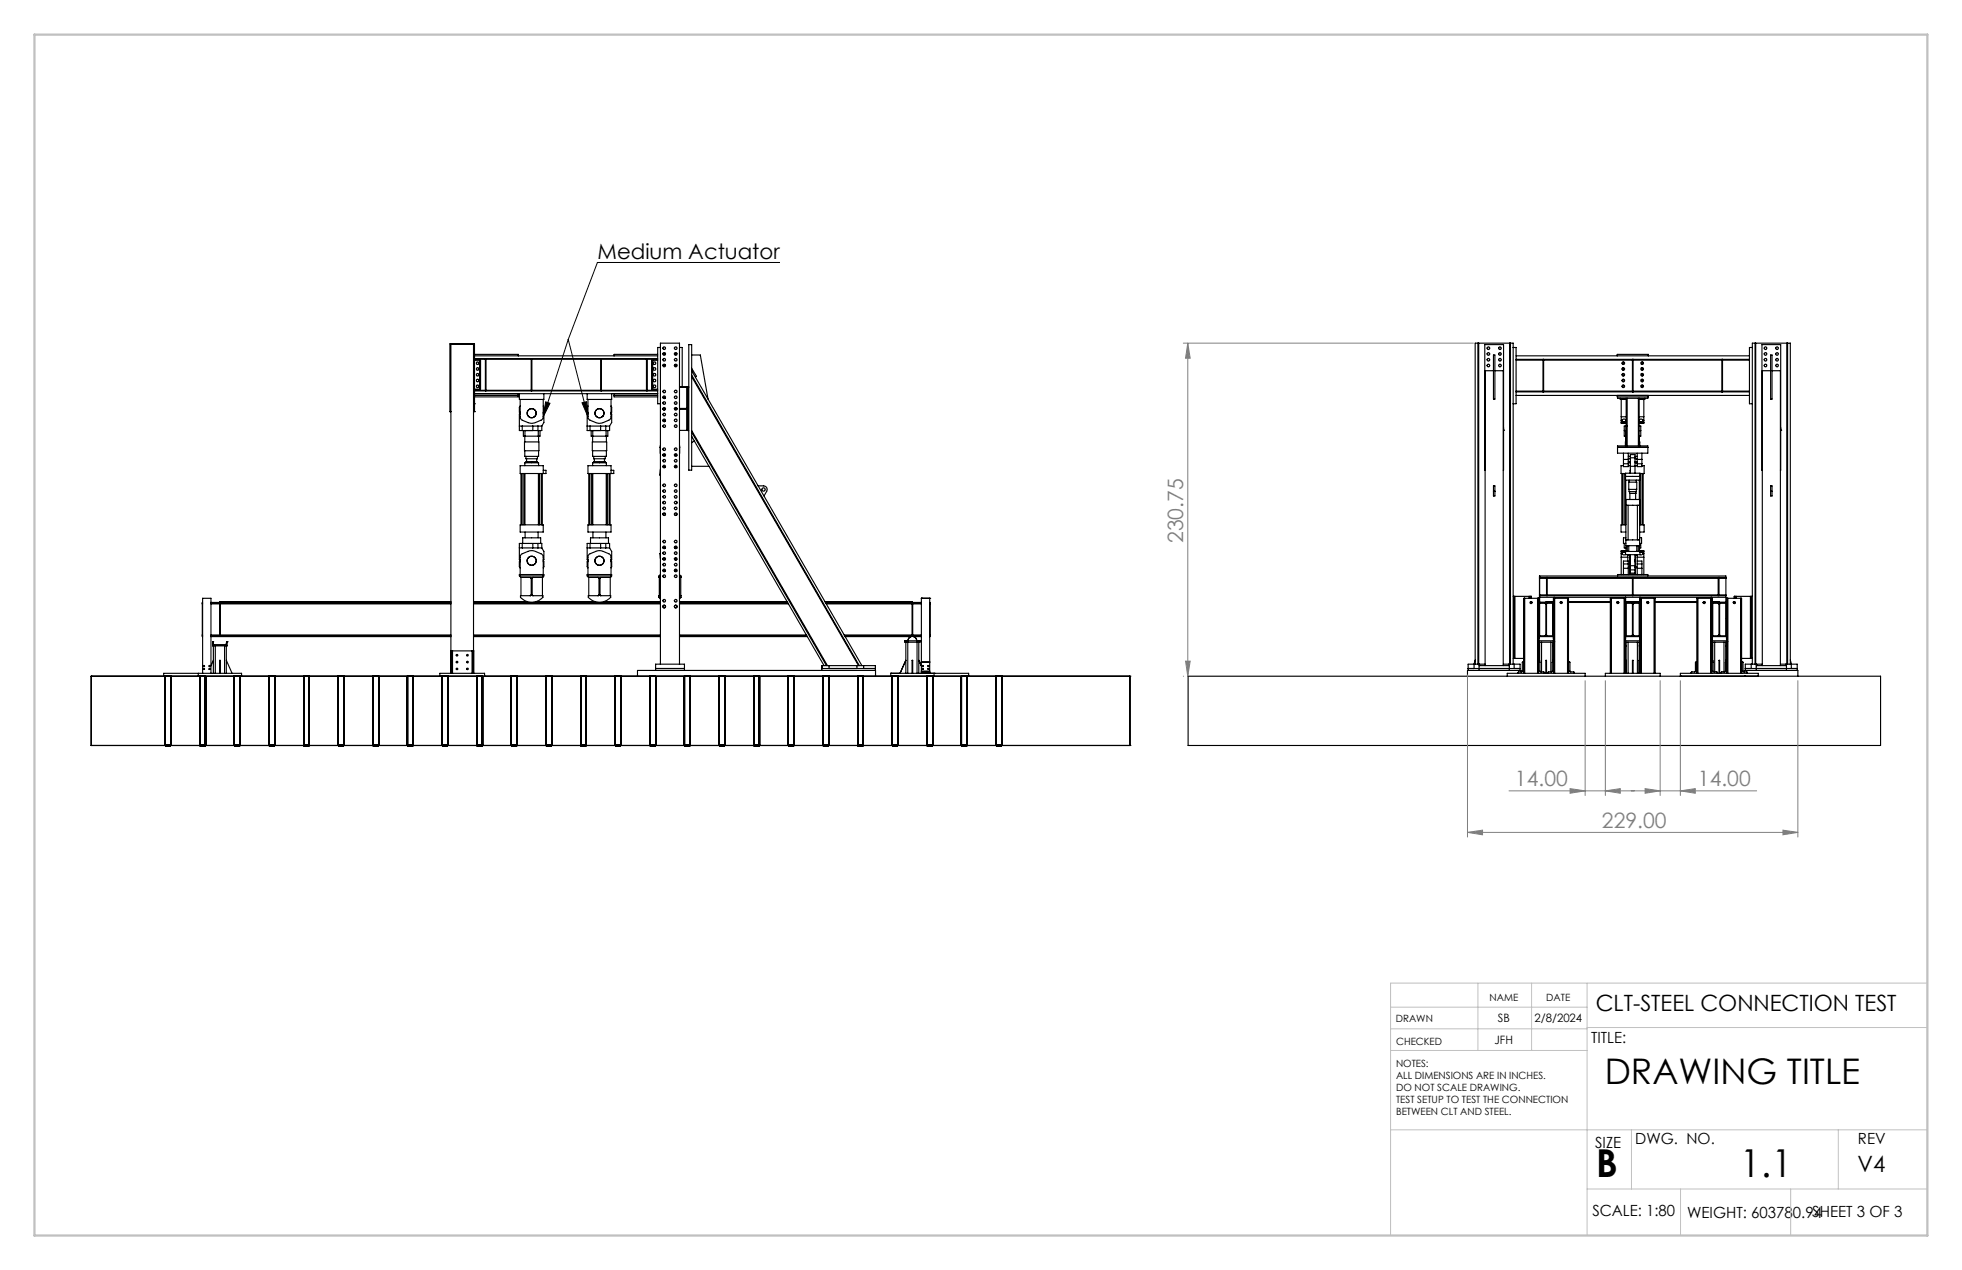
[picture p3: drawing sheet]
<svg xmlns="http://www.w3.org/2000/svg" width="432mm" height="279mm" viewBox="0 0 432 279" stroke-linecap="round" stroke-linejoin="round" font-family="sans-serif">
<g fill="none" stroke="#000" stroke-width=".25">
<path d="M104.4 78h9.7v.3M104.4 78.3h40.3M104.4 79.3h1.2M104.4 78.9h2.4v7.1h-2.4M104.4 79h2.4M105.6 79.3h.2v6.3h-.2M105.6 79.3v6.3M107 78.9h9.9v7.1h-9.9zM107 79h9.9M117.1 78.9h15.1v7.1h-15.1zM117.1 79h15.1M132.4 78.9h9.9v7.1h-9.9z"/>
<path d="M132.4 79h9.9M142.5 79h2.2M143.7 79.3h-.3v6.3h.3M143.7 79.3v6.3M143.7 79.3h1M144.7 78h-9.6v.3M144.7 78.9h-2.2v7.1h2.2M145.3 76.4h-.6v12.4h.6M145.9 77.7l.3 .2 .2-.2M148.5 77.7l.2 .2 .2-.2M149.5 76.4h.6v8.8M151.6 75.8h.6v27.6h-.6z"/>
<path d="M152.2 78.1h1.9l1.7 9.7M325.3 75.5h.1M325.3 75.5h-.6v70.6M325.3 75.5v70.6M325.4 75.5h6.8M325.4 75.5v70.6M328.7 78.1h.3v9.7h-.3zM332.2 75.5h.2M332.2 75.5v70.6M332.4 75.5h.6v70.6M332.4 75.5v70.6M333 76.4h.7v12.4h-.7"/>
<path d="M333.7 78.3h51.3M333.7 79.1h51.3M333.7 79.2h5.9M339.6 79.1v7.1M339.7 79.1v7.1M339.7 79.2h19.6M355.9 78.3v-.3h6.9v.3M357.2 79.6v.6M359.3 79.1v7.1M359.4 79.1v7.1M359.4 79.2h19.6M361.4 79.6v.6"/>
<path d="M379 79.1v7.1M379.1 79.1v7.1M379.1 79.2h5.9M385.7 76.4h-.7v12.4h.7M386.3 75.5h.1M386.3 75.5h-.6v70.6M386.3 75.5v70.6M386.4 75.5h6.8M386.4 75.5v70.6M389.7 78.1h.3v9.7h-.3zM393.2 75.5h.2M393.2 75.5v70.6"/>
<path d="M393.4 75.5h.6v70.6M393.4 75.5v70.6M99 90.6h.1M99 90.6v-15h5.4v15M99 90.6h.2M104.2 90.6h.2M104.4 90.6h.1M104.4 88.8h.1M104.4 86.6h40.3M104.4 87h9.7M104.4 85.6h1.2M104.4 85.9h2.4"/>
<path d="M107 85.9h9.9M114.1 86.6v.7h-9.7M114.3 86.6v1.3h5.4v-1.3M114.3 93.7h3M114.4 90.7v.4M114.5 89.3l-.2 .3v1.1h.2M114.5 87.9v4.1l.4 .4 1.9 .7 1.1-.1 1.3-.6 .3-.3 .1-4.2M114.5 91.1h-.2v3.6h4.9v-1M114.9 93.7v1M115.2 94.7v1.3h3.7v-1.3M115.4 97.2h3.2v2h-3.2zM115.5 99.2v1.2h3v-1.2"/>
<path d="M115.5 96v1.2M115.5 94.7v1.3M117.1 85.9h15.1M117.3 93.7h1.1M117.3 93.7v1M118.4 93.7v1M118.4 93.7h.8M118.5 94.7v1.3M118.5 96v1.2M119.6 89.3l.1 .3v1.1h-.1M119.6 91.1h.1v1.9l-.5 .7M119.6 90.7v.4"/>
<path d="M129.2 86.6v1.3h5.4v-1.3M129.2 93.7h3M129.4 90.7v.4M129.4 89.3l-.2 .3v1.1h.2M129.4 87.9v4.1l.4 .4 2 .7 1-.1 1.3-.6 .3-.3 .1-4.2M129.4 91.1h-.2v3.6h5v-1M129.9 93.7v1M130.1 94.7v1.3h3.7v-1.3M130.4 97.2h3.1v2h-3.1zM130.4 99.2v1.2h3.1v-1.2M130.4 96v1.2M130.5 94.7v1.3"/>
<path d="M132.2 93.7h1.1M132.2 93.7v1M132.4 85.9h9.9M133.3 93.7v1M133.3 93.7h.9M133.4 94.7v1.3M133.5 96v1.2M134.5 89.3l.1 .3v1.1h-.1M134.5 91.1h.1v1.9l-.4 .7M134.5 90.7v.4M135.1 86.6v.7h9.6M135.1 87h9.6"/>
<path d="M142.5 85.9h2.2M143.7 85.6h1M145.3 98.4h.1M145.3 98.1v1.6M145.9 87.6l.2-.2 .3 .2M145.9 90.1l.2-.1 .3 .1M145.9 92.6l.2-.1 .3 .1M145.9 80.3l.3 .1 .2-.1M146 87.6h.3M146 90v.2M146 92.6v.1M146.2 87.6v.1"/>
<path d="M146.2 90v.2M146.2 92.5v.3M148.4 89.9h.6M148.4 90h.6M148.5 80.3l.2 .1 .2-.1M149.5 90h1.8v4.7h.3M149.5 85.2h1.6M149.5 89.9h1.8M149.5 94.7h1.6M149.5 98.1v1.6M149.5 98.4h.1M151.1 85.2h.2"/>
<path d="M151.1 94.7h.2M151.1 85.2v4.7M151.1 90v4.7M151.3 85.2h.3M151.6 85.1h-.3v4.8h-1.8M152.2 96l29.2 50.4M152.2 95.1l29.7 51.3M152.2 82.5l36.9 63.9M152.2 81.6l37.5 64.8M152.2 82.9l36.7 63.5M152.2 94.7l29.9 51.7M152.2 81l1.1 1.8-.3 .1"/>
<path d="M152.8 97l-.6 .4M328.7 81.6h-1.9v64.8M329 81.6h1.8v64.8M330.9 94.7h.1M333.7 87h51.3M333.7 86.2h51.3M333.7 86h5.9M339.7 86h19.6M355.9 87v.3h6.9v-.3M356 98.1h6.7v1.6h-6.7zM356 98.4h6.7M356 87.3v.3h6.7v-.3"/>
<path d="M356.6 87.6v.3h1.3M356.8 91.7v.8M356.8 93v.1h1.1M356.8 92.5h.1M356.8 87.9v3.8M356.8 92.5v.5M356.8 91.7h1.1M356.8 93h1.1M356.9 92.5a.54 .54 0 0 1 1 0M356.9 92.5l.3 .2 .7-.1M357.2 80.9v.6M357.2 82.2v.5"/>
<path d="M357.2 83.4v.6M357.2 84.7v.6M357.3 99.7v2.3M357.5 94.7h.4M357.8 94.7v2.5M357.9 97.2h-.2v.9M357.9 93.7h.1M357.9 93.7h-.4v2.3h.4M357.9 87.6v10.5M358.1 87.6v10.5M358.4 99.7v2.3M359.4 86h19.6"/>
<path d="M360.3 99.7v2.3M360.6 87.6v10.5M360.8 97.2h.1v.9M360.8 93.7h.3v2.3h-.3M360.8 92.4a.54 .54 0 0 1 .8 .1M360.8 94.7h.3M360.8 87.6v10.5M360.8 91.7h1M360.8 93h1M361.4 99.7v2.3M361.4 80.9v.6M361.4 82.2v.5"/>
<path d="M361.4 83.4v.6M361.4 84.7v.6M361.6 92.5l-.2 .2h-.6M361.6 92.5h.2M361.8 91.7v.8M361.8 93v.1h-1M361.8 87.9v3.8M361.8 92.5v.5M362 87.6v.3h-1.2M379.1 86h5.9M389.7 81.6h-1.9v64.8M390 81.6h1.8v64.8"/>
<path d="M391.9 94.7h.1M114.5 115.5h5.1v1.6h-5.1zM114.7 104.2v11.3M114.9 104.2v11.3M114.9 119.6v.9M115 119.6v-1.3h4v1.3M115.3 104.2v11.3M115.5 102.4v-.6h3v.6M115.5 104.2v11.3M115.6 117.1v1.2M115.7 100.4v.5h2.6v-.5M115.7 101.8v-.2h2.6v.2"/>
<path d="M115.9 100.9v.7M117.3 119.6v.9M118.1 100.9v.7M118.4 119.6v.9M118.4 117.1v1.2M118.5 104.2v11.3M118.7 104.2v11.3M119.1 104.2v11.3M119.3 104.2v11.3M119.6 103.5h.6v.7h-5.7v-1.8h5.1v1.8M129.4 115.5h5.1v1.6h-5.1zM129.6 104.2v11.3"/>
<path d="M129.8 104.2v11.3M129.9 119.6v.9M130 119.6v-1.3h3.9v1.3M130.2 104.2v11.3M130.4 102.4v-.6h3.1v.6M130.5 104.2v11.3M130.5 117.1v1.2M130.7 100.4v.5h2.5v-.5M130.7 101.8v-.2h2.5v.2M130.8 100.9v.7M132.2 119.6v.9M133 100.9v.7"/>
<path d="M133.3 119.6v.9M133.3 117.1v1.2M133.4 104.2v11.3M133.7 104.2v11.3M134.1 104.2v11.3M134.3 104.2v11.3M134.5 103.5h.6v.7h-5.7v-1.8h5.1v1.8M145.3 103.2l-.1 1.3h.1M145.9 100.3l.2-.2 .3 .2M145.9 102.8l.2-.1 .3 .1M145.9 110.4v.3M145.9 113v.3"/>
<path d="M146.4 113v.3M148.5 100.3l.2-.2 .2 .2M148.5 102.8l.2-.1 .2 .1M148.5 113v.3M148.9 110.4v.3M148.9 113v.3M152.2 102.6h3.8M166.8 106.9l1.6 .1a.78 .78 0 0 1 .3 1.1l-.6 1M326.8 103.4v-27.6h4.1l-.1 27.6M328.7 108.1v-1.2h.3v1.2M328.7 108.1v1h.3v-1M328.7 108.1h.3"/>
<path d="M356.9 104.2v11.3M357.2 104.2v11.3M357.3 102v.7h1.1v-.7M357.3 102.4h-.5v1.8h1M357.3 101.1h1.1M357.3 102h1.1M357.5 119.6v.9h.4M357.6 104.2v11.3M357.8 104.1h3.1v1.5h-3.1zM357.8 104.8h3.1M357.8 105.6v14.5h3.1v-10.2h-3.1M357.8 118.3h-.5v1.3h.5"/>
<path d="M357.8 115.5h-1v1.6h1M357.8 118.8h3.1M357.8 111.2h3.1M358.3 111.2v7.6M358.4 100.4h.4M358.4 100.9h.4M358.4 101.8h.4M358.4 101.6h.4M358.4 102.4h.4M358.5 106.1h1.7v1.6h-1.7zM358.5 107.7v.5h1.6v-.5M358.5 105.6v.5"/>
<path d="M358.6 108.2v.3h1.4v-.3M358.7 108.5v1.4M358.8 103.5h.1M358.8 100.7v-.7h1v.7M358.8 102.6h1M358.8 100.7v3.4M358.8 100.7h1M359.8 100.4h.5M359.8 100.9h.5M359.8 101.8h.5M359.8 101.6h.5M359.8 102.4h.5"/>
<path d="M359.8 100.7v3.4M360 108.5v1.4M360.1 105.6v.5M360.3 102v.7h1.1v-.7M360.3 101.1h1.1M360.3 102h1.1M360.4 111.2v7.6M360.8 105.6v4.3M360.9 118.3h.4v1.3h-.4M360.9 115.5h.9v1.6h-.9M361 104.2v11.3M361.1 119.6v.9h-.3"/>
<path d="M361.4 102.4h.4v1.8h-.9M361.4 104.2v11.3M361.6 104.2v11.3M387.8 103.4v-27.6h4.1l-.1 27.6M389.7 108.1v-1.2h.3v1.2M389.7 108.1v1h.3v-1M389.7 108.1h.3M44.5 132.7v.2M44.5 139.7v.2M44.5 139.9l.1 .2M44.5 132.9v6.8M44.5 139.9h.1"/>
<path d="M44.5 132.7h.1M44.5 132.9h.1M44.5 139.7h.1M44.6 132.5l-.1 .2M46.4 132.7h1.9v7.2h-1.9M46.4 132.5h52.8M46.4 132.9h1.9M46.4 139.7h1.9M48.5 132.9h50.7M48.5 139.7h50.7M99.2 132.7h-50.7v7.2h50.7M99.2 132.4h-50.8v.1"/>
<path d="M104.2 132.4h11.9M104.2 139.9h41.1M104.2 132.7h41.1M104.2 132.5h41.1M104.2 132.9h41.1M104.2 139.7h41.1M114.3 126.4h5.4v.3h-5.4zM114.3 120.5h3M114.4 123.2v.4M114.5 123.6h-.2v1.1l.2 .3M114.5 126.4v-4.1l.4-.5 1.8-.7 .9 .1 1.5 .6 .3 .3 .2 .3v4M114.5 126.7v.3h2.2"/>
<path d="M114.7 127v4.1M116.7 131.1h-2.2v.3l1 .8 1.3 .3 .9-.1 .8-.2 1-.8v-.3h-2.2M116.7 127l.2 .2M116.9 130.9l-.2 .2M116.9 127.2v3.7M117.1 130.9l.2 .2M117.1 127.2v3.7M117.3 120.5h1.1M117.3 127l-.2 .2M117.9 132.4h13.1M118.4 120.5h.8M119.2 120.5v-.9h-4.9v3.6h.2"/>
<path d="M119.2 120.5l.5 .8v1.9h-.1M119.4 127v4.1M119.5 126.7v.3h-2.2M119.6 123.6h.1v1.1l-.1 .3M119.6 123.2v.4M129.2 126.4h5.4v.3h-5.4zM129.2 120.5h3M129.4 123.2v.4M129.4 123.6h-.2v1.1l.2 .3M129.4 126.4v-4.1l.4-.5 1.9-.7 .8 .1 1.5 .6 .3 .3 .2 .3v4M129.5 126.7v.3h2.1M129.6 127v4.1"/>
<path d="M131.6 131.1h-2.1v.3l.9 .8 1.3 .3 .9-.1 .9-.2 .9-.8v-.3h-2.2M131.6 127l.2 .2M131.8 130.9l-.2 .2M131.8 127.2v3.7M132 130.9l.2 .2M132 127.2v3.7M132.2 120.5h1.1M132.2 127l-.2 .2M132.9 132.4h12.4M133.3 120.5h.9M134.2 120.5v-.9h-5v3.6h.2M134.2 120.5l.4 .8v1.9h-.1"/>
<path d="M134.3 127v4.1M134.4 126.7v.3h-2.2M134.5 123.6h.1v1.1l-.1 .3M134.5 123.2v.4M145.1 127v4.1M145.3 131.1h-.3v.3l.3 .4M145.3 126.7h-.3v.3h.3M145.3 126.4v.3M145.3 121.8v1.1M145.9 123.1l.2-.1 .3 .1M145.9 125.7l.2-.2 .3 .2M146 120.5l.2-.1 .2 .2"/>
<path d="M146.3 120.5v.2M148.5 123.1l.2-.1 .2 .1M148.5 125.7l.2-.2 .2 .2M148.5 120.6l.2-.2 .2 .2M148.6 120.5v.2M148.6 123l.1 .3M148.9 120.5v.1M149.5 131.1h.4v.3l-.4 .4M149.5 126.7h.4v.3h-.4M149.5 132.4h23.7M149.5 139.9h28.1M149.5 132.7h23.9"/>
<path d="M149.5 132.5h23.8M149.5 126.4l.1 .3M149.5 132.9h24M149.5 139.7h27.9M149.8 127v4.1M181.5 132.4h19.3v.1M181.6 132.5h21.2M181.8 132.7h18.9v7.2h-14.8M181.9 132.9h18.8M185.8 139.7h14.9M200.9 132.9h1.9M200.9 139.7h1.9"/>
<path d="M202.8 131.6h.1M202.8 131.6h1.8M202.8 131.6v14M202.8 132.7h-1.9v7.2h1.9M204.6 131.6h.1M204.6 131.6v14M204.6 132.5l.1 .2M204.6 139.9h.1M204.6 132.7h.1M204.6 132.9h.1M204.6 139.7h.1M204.7 132.7v.2"/>
<path d="M204.7 139.7v.2M204.7 132.9v6.8M204.7 139.9l-.1 .2M333 131.2h.2M333.2 131.2h.2M333.2 131.2v13.7M333.4 131.2h3.1M333.4 131.2v13.7M335.5 131.6h.1M335.5 131.6h-.1v16.5M335.5 131.6v16.5M335.6 131.6h2.8"/>
<path d="M335.6 131.6v16.5M336.5 131.2h.2M336.5 131.2v.4M336.7 131.2h.3v.4M336.7 131.2v.4M336.9 131.2v.4M336.9 132.4v.4M337 132.4v.4M338.4 131.6h.1M338.4 131.6v16.5M338.5 131.6h.2l-.1 8.9M338.5 131.6v16.5"/>
<path d="M338.6 131.6v16.5M338.8 131.1h41M338.8 127h41M338.8 127v-.3h41v.3M338.8 131.4h41M338.8 127.2v3.7M338.8 131.1v.3M338.8 130.9h1.6M338.8 127.2h1.6M338.8 131.4v1.1h1.5M338.8 130.9v.2M338.8 127v.2"/>
<path d="M338.8 139.9h1.2M338.8 132.7h1.2M340 132.7l.2 .2M340.2 139.7l-.2 .2M340.2 132.9v6.8M340.4 139.7l.1 .2M340.4 127v4.1M340.4 132.9v6.8M340.5 132.7l-.1 .2M340.5 139.9h1.2M340.5 132.7h1.2M340.5 127v4.1"/>
<path d="M340.5 130.9h18.8M340.5 127.2h18.8M341.7 132.5v7.6M341.9 132.4h-1.6v.1M341.9 132.5h-3.1v7.6M341.9 131.6v16.5M342 131.4v.2M342.1 131.6h.1M342.1 131.6h-.2v8.9M342.1 131.6v16.5M342.2 131.6h2.8M342.2 131.6v16.5"/>
<path d="M343.4 132.5h.4M343.5 132.4h.2M345 131.6h.1M345 131.6v16.5M345.1 131.6l.1 16.5M345.1 131.6v16.5M345.2 132.4h9.2M345.2 132.5h9.2M354.5 131.6h.1M354.5 131.6h-.1v16.5M354.5 131.6v16.5M354.6 131.6h2.8"/>
<path d="M354.6 131.6v16.5M355.8 132.5h.4M356 132.4h.1M356 126.7v-.3h6.7v.3M356.8 121.8v.8M356.8 121.3h5M356.8 122.6h1.4M356.8 121.8h.1M356.8 121.3v.5M356.8 122.6v3.8M356.9 121.8a.57 .57 0 0 0 .9 .2M357.3 124.1v-.7h1.1v.7"/>
<path d="M357.3 124.1v2.3M357.3 125h1.1M357.3 124.1h1.1M357.4 131.6h.1M357.4 131.6v16.5M357.5 131.6h.3M357.5 131.6v16.5M357.6 131.6v16.5M357.8 121.6l-.6-.1-.3 .1v.2M357.8 132.5h3.1M357.8 121.3v.7h3.1M357.8 131.6l-.2 8.9"/>
<path d="M357.9 121.1h-1.1v.2M357.9 120.1v1.2M357.9 139.9h1.2M357.9 132.7h1.2M357.9 132.5v7.6M358.1 120.1v1.2M358.2 122v.6M358.2 122.6v.8M358.4 124.1v2.3M358.4 122l.3 .2M358.5 120.1v1.2M358.7 124.8v1.6"/>
<path d="M358.7 123.2h.1M358.7 123.6h.1M358.7 122v1.2M358.7 123.6v1.2M358.7 124.5l-.3 .3M358.7 124.7h.1M358.7 124.8h.1M358.7 123.2v.4M358.8 125.4v.7h1v-.7M358.8 122v3.4M358.8 125.4h1M358.8 124.5h1"/>
<path d="M359.1 132.7l.2 .2M359.3 139.7l-.2 .2M359.3 127v4.1M359.3 132.9v6.8M359.4 139.7l.2 .2M359.4 127v4.1M359.4 132.9v6.8M359.4 130.9h18.7M359.4 127.2h18.7M359.6 132.7l-.2 .2M359.6 139.9h1.2M359.6 132.7h1.2"/>
<path d="M359.8 123.6l.1 1.2M359.8 122v3.4M359.8 124.7h.1M359.8 124.8h.1M359.9 123.2v.4M359.9 124.8v1.6M359.9 122l-.1 1.2M359.9 124.5l.4 .4M360.2 122l-.3 .2M360.2 120.1v1.2M360.3 123.4v.7M360.3 123.4h1.1v.7"/>
<path d="M360.3 122v.6M360.3 122.6v.8M360.3 124.1v2.3M360.3 125h1.1M360.3 124.1h1.1M360.3 122.6h1.5M360.5 120.1v1.2M360.8 132.5v7.6M360.8 121.1h1v.2M360.8 120.1v1.2M360.9 131.4v1h-3.1v-1l-.1 .2M360.9 121.5l.7 .1v.2"/>
<path d="M360.9 121.3v.7M361 131.6v16.5M361.1 131.6h.1M361.1 131.6h-.2l.1 8.9M361.1 131.6v16.5M361.2 131.6h2.8M361.2 131.6v16.5M361.4 124.1v2.3M361.6 121.8l-.4 .3-.3-.1M361.6 121.8h.2M361.8 121.8v.8M361.8 121.3v.5"/>
<path d="M361.8 122.6v3.8M362.4 132.5h.4M362.5 132.4h.2M364 131.6h.1M364 131.6v16.5M364.1 131.6l.1 16.5M364.1 131.6v16.5M364.2 132.4h9.3M364.2 132.5h9.3M373.6 131.6h.1M373.6 131.6h-.1v16.5M373.6 131.6v16.5"/>
<path d="M373.7 131.6h2.8M373.7 131.6v16.5M375 132.4h.1M375.3 132.5h-.4l.2 .3M376.5 131.6h.1M376.5 131.6v16.5M376.6 131.4v.2M376.6 131.6h.2l-.1 8.9M376.6 131.6v16.5M376.7 131.4v16.7M376.8 132.4h1.6v.1M376.8 132.5h3v7.6"/>
<path d="M376.9 139.9h1.2M376.9 132.7h1.2M376.9 132.5v7.6M378.1 132.7l.2 .2M378.1 127v4.1M378.3 139.7l-.2 .2M378.3 127v4.1M378.3 132.9v6.8M378.3 130.9h1.5M378.3 127.2h1.5M378.5 139.7l.1 .2M378.5 132.9v6.8"/>
<path d="M378.6 132.7l-.1 .2M378.6 139.9h1.2M378.6 132.7h1.2M379.8 131.4v1.1h-1.4M379.8 130.9v.2M379.8 127v.2M379.8 127.2v3.7M379.8 131.1v.3M380 132.3h.1M380 132.2h.1M380 136.1h.1M380 136h.1"/>
<path d="M380 139.9h.1M380 139.8h.1M380 132.2v.1M380 136v.1M380 139.8v.1M380 131.6v16.5M380.2 131.6h.1M380.2 131.6h-.2v8.9M380.2 131.6v16.5M380.3 131.6h2.8M380.3 131.6v16.5M381.5 132.6l.2-.2v.4"/>
<path d="M381.7 131.2v.4M381.7 132.4v.4M382 131.2h.1M382 131.2h-.3v.4M382 131.2v.4M382.1 131.2h3.1M382.1 131.2v.4M383.1 131.6h.1M383.1 131.6v16.5M383.2 131.6l.1 16.5M383.2 131.6v16.5M385.2 131.2h.2"/>
<path d="M385.2 131.2v13.7M385.4 131.2h.3M385.4 131.2v13.7M20.1 148.8h.1M20.1 148.8h228.6M20.1 148.8v15.2M36 148.8v-.7h17.2v.7M36.3 148.8h1.3zM36.3 148.8v15.2M37.6 148.8v15.2M43.6 148.1v.7M44 148.8h1.2z"/>
<path d="M44 148.8v15.2M44.6 148.1v-16.5h1.8v16.5M45.2 148.8v15.2M46.2 147.1l-.1 .2M46.4 140.1h52.8M46.8 141.2h.1M46.8 141.2v.9h3.2v-.9M46.8 141.2l.3 .7h2.6l.3-.7M47 142.1v6M47 145.3l-.6 1.2M47.4 142.1v6M48.3 148.1v-2.8h.2v2.8"/>
<path d="M49.4 142.1v6M49.8 142.1v6M49.8 145.3l1.3 2.8M50 141.2h.1M51.6 148.8h1.2zM51.6 148.8v15.2M52.8 148.8v15.2M59.2 148.8h1.3zM59.2 148.8v15.2M60.5 148.8v15.2M66.8 148.8h1.3zM66.8 148.8v15.2"/>
<path d="M68.1 148.8v15.2M74.4 148.8h1.3zM74.4 148.8v15.2M75.7 148.8v15.2M82.1 148.8h1.2zM82.1 148.8v15.2M83.3 148.8v15.2M89.7 148.8h1.2zM89.7 148.8v15.2M90.9 148.8v15.2M96.8 148.8v-.7h9.8v.7M97.3 148.8h1.3z"/>
<path d="M97.3 148.8v15.2M98.6 148.8v15.2M99.2 148.1v-4.9h5.1v4.9M99.2 143.2v-67.5h5v67.5M99.3 143.2v4.9M99.6 143.2v4.9M103.9 143.2v4.9M104.1 143.2v4.9M104.2 140.1h41.1M104.9 148.8h1.3zM104.9 148.8v15.2M106.2 148.8v15.2"/>
<path d="M112.5 148.8h1.3zM112.5 148.8v15.2M113.8 148.8v15.2M120.2 148.8h1.2zM120.2 148.8v15.2M121.4 148.8v15.2M127.8 148.8h1.2zM127.8 148.8v15.2M129 148.8v15.2M135.4 148.8h1.3zM135.4 148.8v15.2M136.7 148.8v15.2"/>
<path d="M140.3 148.8v-1.3h52.4v1.3M143 148.8h1.3zM143 148.8v15.2M144.3 147.5v-1.4h6.3v1.4M144.3 148.8v15.2M144.3 147.1h6.3M145.3 146.1v-70.6h4.2v70.6M149.5 140.1h28.2M150.6 148.8h1.3zM150.6 148.8v15.2M151.9 148.8v15.2M158.3 148.8h1.2z"/>
<path d="M158.3 148.8v15.2M159.5 148.8v15.2M165.9 148.8h1.2zM165.9 148.8v15.2M167.1 148.8v15.2M173.5 148.8h1.3zM173.5 148.8v15.2M174.8 148.8v15.2M180.9 147.1h11.8M181 146.4h1.5M181 146.4l-.1 1.1M181 146.4v.7"/>
<path d="M181.1 148.8h1.3zM181.1 148.8v15.2M182.4 148.8v15.2M182.5 146.4h6.1M182.5 146.4v.7M186 140.1h14.6M188.6 146.4h1.5M188.6 146.4v.7M188.7 148.8h1.3zM188.7 148.8v15.2M190 148.8v15.2M190.1 146.4h2.6v1.1"/>
<path d="M190.1 146.4v.7M196 148.1h.1M196 148.1h17.2v.7M196 148.1v.7M196.4 148.8h1.2zM196.4 148.8v15.2M197.6 148.8v15.2M199.1 141h.1M199.1 141h3.4M199.1 141v.3h3.4v-.3M199.4 145.3l-1.3 2.8M199.4 141.3v6.8"/>
<path d="M199.8 141.3v6.8M200.5 140.1l-.4 .2-.3 .7 .3-.7 .5-.3 .8 .2 .4 .8-.2-.6-.6-.3h1.8M200.7 148.1v-2.8h.2v2.8M201.8 141.3v6.8M202.2 145.3l.6 1.2M202.2 141.3v6.8M202.5 141h.1M202.8 147.8v.2M202.8 147.6v.2M202.8 145.6v.1M202.8 145.7v1.9M202.8 148v.1"/>
<path d="M202.8 148h1.8M202.8 147.8h1.8M202.8 147.6h1.8M202.8 145.7h1.8M202.8 145.6h1.8M203 147.1l.1 .2M204 148.8h1.2zM204 148.8v15.2M204.6 147.8v.2M204.6 147.6v.2M204.6 145.6v.1M204.6 145.7v1.9"/>
<path d="M204.6 148v.1M205.2 148.8v15.2M205.6 148.1h.1M205.6 148.1v.7M211.6 148.8h1.3zM211.6 148.8v15.2M212.9 148.8v15.2M219.2 148.8h1.3zM219.2 148.8v15.2M220.5 148.8v15.2M248.7 148.8h.1M248.7 148.8v15.2"/>
<path d="M261.5 148.8h152.4v15.2h-152.4zM323.1 147.1h11.4M324.4 146.1h1.2M324.4 146.1h-1.3v1.4M324.4 146.1v1M324.7 145.2l-.3 .9M325.5 147.5v-1.1h6.7v1.1M325.6 146.1h1.2M325.6 146.1v.3M330.8 146.1h1.2M331.7 148.8v-.7h17.2v.7M332 146.1h1.2"/>
<path d="M332 146.1v.3M333 144.9h.2M333.2 144.9h.2M333.2 146.1h1.3v1.4M333.2 146.1v1M333.4 144.9h2M334.7 147.8v-.3h-11.7v1.3M335.4 145.6l-.4 .1v2l-.8 .1-.1 .3M338.6 145.6l.3 .1v2l.9 .1 .1 .3M338.6 141.2h.1M338.6 142.1h.2M338.7 141v-1h3.2v1"/>
<path d="M338.8 141.3v4.3M338.8 145.3l-.1 .3M339.3 141.3v6.5M340.2 148.1v-2.8h.2v2.8M341.3 141.3v6.5M341.7 142.1h.2M341.7 141.3v4.3M341.7 145.3l.1 .3M341.9 141.2h.1M341.9 145.6l-.3 .1v2l-.8 .1-.1 .3M341.9 141h-3.3v.3h3.3M345.2 145.6l.3 .1v2l.9 .1 .1 .3"/>
<path d="M353.3 148.8v-.7h12.1v.7M357.6 141.2h.1M357.6 142.1h.3M357.8 141v-1h3.1v1M357.9 141.3v6.8M357.9 145.3l-.3 .5M358.3 141.3v6.8M359.3 148.1v-2.8h.1v2.8M360.4 141.3v6.8M360.8 142.1h.2M360.8 141.3v6.8M360.8 145.3l.2 .5"/>
<path d="M361 141.2h.1M361 141h-3.3v.3h3.3M369.8 148.8h.1M369.8 148.8v-.7h17.2v.7M373.5 145.6l-.4 .1v2.1h-.8l-.1 .3M376.7 145.6l.3 .1v2l.2 .1h.7l.1 .3M376.7 141.2h.1M376.7 142.1h.2M376.8 141v-1h3.2v1M376.9 141.3v4.3M376.9 145.3l-.1 .3M377.4 141.3v6.5"/>
<path d="M378.3 148.1v-2.8h.2v2.8M379.4 141.3v6.5M379.8 142.1h.2M379.8 141.3v4.3M379.8 145.3l.1 .3M379.9 145.6l-.2 .1v2l-.8 .1-.1 .3M379.9 145.6h.1M380 140.5h.1M380 141.2h.1M380 141h-3.3v.3h3.3M383.3 145.6l.3 .1v2l.9 .1 .1 .3M383.3 144.9h1.9"/>
<path d="M383.9 148.8h.1M383.9 147.8v-.3h11.8v1.3M384.1 147.1h11.4M385.2 144.9h.2M385.4 146.1h1.2M385.4 146.1h-1.3v1.4M385.4 146.1v1M385.4 144.9h.3M386.5 147.5v-1.1h6.7v1.1M386.6 146.1h1.2M386.6 146.1v.3M391.8 146.1h1.2"/>
<path d="M393 146.1h1.2M393 146.1v.3M394 145.2l.3 .9M394.2 146.1h1.3v1.4M394.2 146.1v1M20.1 164h.1M20.1 164h228.6M36.3 164h1.3zM44 164h1.2zM51.6 164h1.2zM59.2 164h1.3zM66.8 164h1.3z"/>
<path d="M74.4 164h1.3zM82.1 164h1.2zM89.7 164h1.2zM97.3 164h1.3zM104.9 164h1.3zM112.5 164h1.3zM120.2 164h1.2zM127.8 164h1.2zM135.4 164h1.3zM143 164h1.3zM150.6 164h1.3zM158.3 164h1.2z"/>
<path d="M165.9 164h1.2zM173.5 164h1.3zM181.1 164h1.3zM188.7 164h1.3zM196.4 164h1.2zM204 164h1.2zM211.6 164h1.3zM219.2 164h1.3zM248.7 164h.1"/>
<circle cx="105.1" cy="79.9" r=".28"/>
<circle cx="144" cy="79.9" r=".29"/>
<circle cx="146.2" cy="79.2" r=".29"/>
<circle cx="146.2" cy="76.6" r=".29"/>
<circle cx="146.2" cy="77.9" r=".29"/>
<circle cx="148.7" cy="79.2" r=".29"/>
<circle cx="148.7" cy="76.6" r=".29"/>
<circle cx="148.7" cy="77.9" r=".29"/>
<circle cx="327.6" cy="79.2" r=".29"/>
<circle cx="327.6" cy="76.6" r=".29"/>
<circle cx="327.6" cy="77.9" r=".29"/>
<circle cx="330.1" cy="79.2" r=".29"/>
<circle cx="330.1" cy="76.6" r=".29"/>
<circle cx="330.1" cy="77.9" r=".29"/>
<circle cx="357.3" cy="79.9" r=".29"/>
<circle cx="361.4" cy="79.9" r=".29"/>
<circle cx="388.6" cy="79.1" r=".29"/>
<circle cx="388.6" cy="76.6" r=".29"/>
<circle cx="388.6" cy="77.9" r=".29"/>
<circle cx="391.1" cy="79.1" r=".29"/>
<circle cx="391.1" cy="76.6" r=".29"/>
<circle cx="391.1" cy="77.9" r=".29"/>
<circle cx="105.1" cy="82.4" r=".28"/>
<circle cx="105.1" cy="83.7" r=".28"/>
<circle cx="105.1" cy="85" r=".28"/>
<circle cx="105.1" cy="81.2" r=".28"/>
<circle cx="117" cy="90.9" r=".99"/>
<circle cx="131.9" cy="90.9" r=".99"/>
<circle cx="144" cy="81.2" r=".29"/>
<circle cx="144" cy="85" r=".29"/>
<circle cx="144" cy="83.7" r=".29"/>
<circle cx="144" cy="82.5" r=".29"/>
<circle cx="146.2" cy="91.2" r=".29"/>
<circle cx="146.2" cy="88.7" r=".29"/>
<circle cx="146.2" cy="98.8" r=".29"/>
<circle cx="146.2" cy="92.5" r=".29"/>
<circle cx="146.2" cy="86.1" r=".29"/>
<circle cx="146.2" cy="93.8" r=".29"/>
<circle cx="146.2" cy="87.4" r=".29"/>
<circle cx="146.2" cy="89.9" r=".29"/>
<circle cx="146.2" cy="80.4" r=".29"/>
<circle cx="148.7" cy="91.2" r=".29"/>
<circle cx="148.7" cy="88.7" r=".29"/>
<circle cx="148.7" cy="98.8" r=".29"/>
<circle cx="148.7" cy="92.5" r=".29"/>
<circle cx="148.7" cy="86.1" r=".29"/>
<circle cx="148.7" cy="87.4" r=".29"/>
<circle cx="148.7" cy="80.4" r=".29"/>
<circle cx="148.7" cy="89.9" r=".29"/>
<circle cx="148.7" cy="93.8" r=".29"/>
<circle cx="327.6" cy="80.4" r=".29"/>
<circle cx="330.1" cy="80.4" r=".29"/>
<circle cx="357.3" cy="83.7" r=".29"/>
<circle cx="357.3" cy="81.2" r=".29"/>
<circle cx="357.3" cy="85" r=".29"/>
<circle cx="357.3" cy="82.5" r=".29"/>
<circle cx="361.4" cy="82.5" r=".29"/>
<circle cx="361.4" cy="83.7" r=".29"/>
<circle cx="361.4" cy="85" r=".29"/>
<circle cx="361.4" cy="81.2" r=".29"/>
<circle cx="388.6" cy="80.4" r=".29"/>
<circle cx="391.1" cy="80.4" r=".29"/>
<circle cx="146.2" cy="109.3" r=".29"/>
<circle cx="146.2" cy="101.4" r=".29"/>
<circle cx="146.2" cy="108" r=".29"/>
<circle cx="146.2" cy="111.9" r=".29"/>
<circle cx="146.2" cy="106.8" r=".29"/>
<circle cx="146.2" cy="119.2" r=".29"/>
<circle cx="146.2" cy="113.1" r=".29"/>
<circle cx="146.2" cy="100.1" r=".29"/>
<circle cx="146.2" cy="102.6" r=".29"/>
<circle cx="146.2" cy="110.6" r=".29"/>
<circle cx="148.7" cy="109.3" r=".29"/>
<circle cx="148.7" cy="101.4" r=".29"/>
<circle cx="148.7" cy="113.1" r=".29"/>
<circle cx="148.7" cy="100.1" r=".29"/>
<circle cx="148.7" cy="111.9" r=".29"/>
<circle cx="148.7" cy="106.8" r=".29"/>
<circle cx="148.7" cy="119.2" r=".29"/>
<circle cx="148.7" cy="108" r=".29"/>
<circle cx="148.7" cy="102.6" r=".29"/>
<circle cx="148.7" cy="110.6" r=".29"/>
<circle cx="168" cy="107.7" r=".36"/>
<circle cx="117" cy="123.4" r=".99"/>
<circle cx="131.9" cy="123.4" r=".99"/>
<circle cx="146.2" cy="120.4" r=".29"/>
<circle cx="146.2" cy="126.8" r=".29"/>
<circle cx="146.2" cy="123" r=".29"/>
<circle cx="146.2" cy="133.4" r=".29"/>
<circle cx="146.2" cy="124.2" r=".29"/>
<circle cx="146.2" cy="125.5" r=".29"/>
<circle cx="146.2" cy="132.2" r=".29"/>
<circle cx="146.2" cy="121.7" r=".29"/>
<circle cx="148.7" cy="126.8" r=".29"/>
<circle cx="148.7" cy="120.4" r=".29"/>
<circle cx="148.7" cy="132.2" r=".29"/>
<circle cx="148.7" cy="123" r=".29"/>
<circle cx="148.7" cy="125.5" r=".29"/>
<circle cx="148.7" cy="124.2" r=".29"/>
<circle cx="148.7" cy="133.4" r=".29"/>
<circle cx="148.7" cy="121.7" r=".29"/>
<circle cx="337" cy="132.6" r=".22"/>
<circle cx="343.6" cy="132.6" r=".22"/>
<circle cx="356" cy="132.6" r=".22"/>
<circle cx="362.6" cy="132.6" r=".22"/>
<circle cx="375.1" cy="132.6" r=".22"/>
<circle cx="381.7" cy="132.6" r=".22"/>
<circle cx="44.9" cy="146.5" r=".12"/>
<circle cx="44.9" cy="147.2" r=".12"/>
<circle cx="46.1" cy="146.5" r=".13"/>
<circle cx="46.1" cy="147.2" r=".13"/>
<circle cx="100.6" cy="145.6" r=".17"/>
<circle cx="100.6" cy="144.2" r=".17"/>
<circle cx="100.6" cy="147.2" r=".18"/>
<circle cx="102.9" cy="145.7" r=".16"/>
<circle cx="102.9" cy="147.2" r=".17"/>
<circle cx="102.9" cy="144.2" r=".17"/>
<circle cx="203.1" cy="146.5" r=".14"/>
<circle cx="203.1" cy="147.2" r=".14"/>
<circle cx="204.3" cy="147.2" r=".12"/>
<circle cx="204.3" cy="146.5" r=".12"/>
</g>
<path d="M171.6 57.7h-40.1l-6.4 17M125.1 74.7l-5.5 17M125.1 74.7l4.3 17M120.1 88.4l.9 .3-1.4 3zM128.1 88.6l1-.2 .3 3.3z" fill="none" stroke="#000" stroke-width=".22"/>
<g fill="none" stroke="#808080" stroke-width=".22">
<path d="M260.4 75.5h63.9M261.4 75.5l.5 3.3h-1zM261.4 75.5v73.3M260.4 148.8h.1M260.9 145.5h1l-.5 3.3zM323 148.5v35.6M348.9 149.8v25.2M353.3 149.8v25.2M365.4 149.8v25.2M369.8 149.8v25.2M395.7 149.8v34.3M332.1 174h54.5"/>
<path d="M345.5 173.5l3.4 .5-3.4 .5zM353.3 174l3.3-.5v1zM362.1 173.5l3.3 .5-3.3 .5zM369.8 174l3.3-.5v1zM323 183.1l3.3-.5v1.1zM323 183.1h72.7M392.4 182.6l3.3 .5-3.3 .6z"/>
</g>
<g fill="none" stroke="#c0c0c0" stroke-width=".22">
<path d="M325.3 216.3v14.8M337.1 216.3v14.8M349.3 216.3v55.5M424.2 216.3h-118.2v55.5M306 231.1h43.3M306 226.3h43.3M306 221.6h43.3M349.3 226.1h74.9M306 248.6h118.2M359.1 248.6v13M404.6 248.6v13M349.3 261.6h74.9"/>
<path d="M369.9 261.6v10.2M394.1 261.6v10.2"/>
</g>
<path d="M7.6 7.6h416.6v264.2h-416.6z" fill="none" stroke="#c0c0c0" stroke-width=".5"/>
<path d="M128.1 88.6l1-.2 .3 3.3zM120.1 88.4l.9 .3-1.4 3z" fill="#000"/>
<g fill="#808080">
<path d="M392.4 182.6l3.3 .5-3.3 .6zM323 183.1l3.3-.5v1.1z"/>
<path d="M345.5 173.5l3.4 .5-3.4 .5zM353.3 174l3.3-.5v1zM362.1 173.5l3.3 .5-3.3 .5zM369.8 174l3.3-.5v1z"/>
<path d="M261.4 75.5l.5 3.3h-1zM260.9 145.5h1l-.5 3.3z"/>
</g>
<g font-size="8.5">
<text x="351.3" y="259">B</text>
<text x="382.9" y="259">1.1</text>
</g>
<text font-size="7.8" x="353.2" y="238.6">DRAWING TITLE</text>
<g font-size="4.9">
<text x="351.2" y="222.5">CLT-STEEL CONNECTION TEST</text>
<text x="408.8" y="257.9">V4</text>
</g>
<text font-size="4.7" x="131.5" y="57.1">Medium Actuator</text>
<g font-size="4.7" fill="#808080">
<text x="260.4" y="119.5" transform="rotate(-90 260.4 119.5)">230.75</text>
<text x="333.4" y="173">14.00</text>
<text x="373.7" y="173">14.00</text>
<text x="352.6" y="182.1">229.00</text>
</g>
<g font-size="3.4">
<text x="350.2" y="229.5">TITLE:</text>
<text x="359.9" y="251.6">DWG. NO.</text>
<text x="408.9" y="251.7">REV</text>
<text x="351.1" y="252.5">SIZE</text>
<text x="350.4" y="267.5">SCALE: 1:80</text>
<text x="371.3" y="268">WEIGHT: 603780.94</text>
<text x="398.8" y="267.8">SHEET 3 OF 3</text>
</g>
<g font-size="2.5">
<text x="329.7" y="224.8">SB</text>
<text x="337.7" y="224.9">2/8/2024</text>
<text x="328.9" y="229.6">JFH</text>
</g>
<g font-size="2.2">
<text x="327.8" y="220.1">NAME</text>
<text x="340.3" y="220.2">DATE</text>
<text x="307.2" y="224.9">DRAWN</text>
<text x="307.3" y="229.8">CHECKED</text>
<text x="307.3" y="234.8">NOTES:</text>
<text x="307.3" y="237.4">ALL DIMENSIONS ARE IN INCHES.</text>
<text x="307.3" y="240.1">DO NOT SCALE DRAWING.</text>
<text x="307.3" y="242.7">TEST SETUP TO TEST THE CONNECTION</text>
<text x="307.3" y="245.4">BETWEEN CLT AND STEEL.</text>
</g>
</svg>
